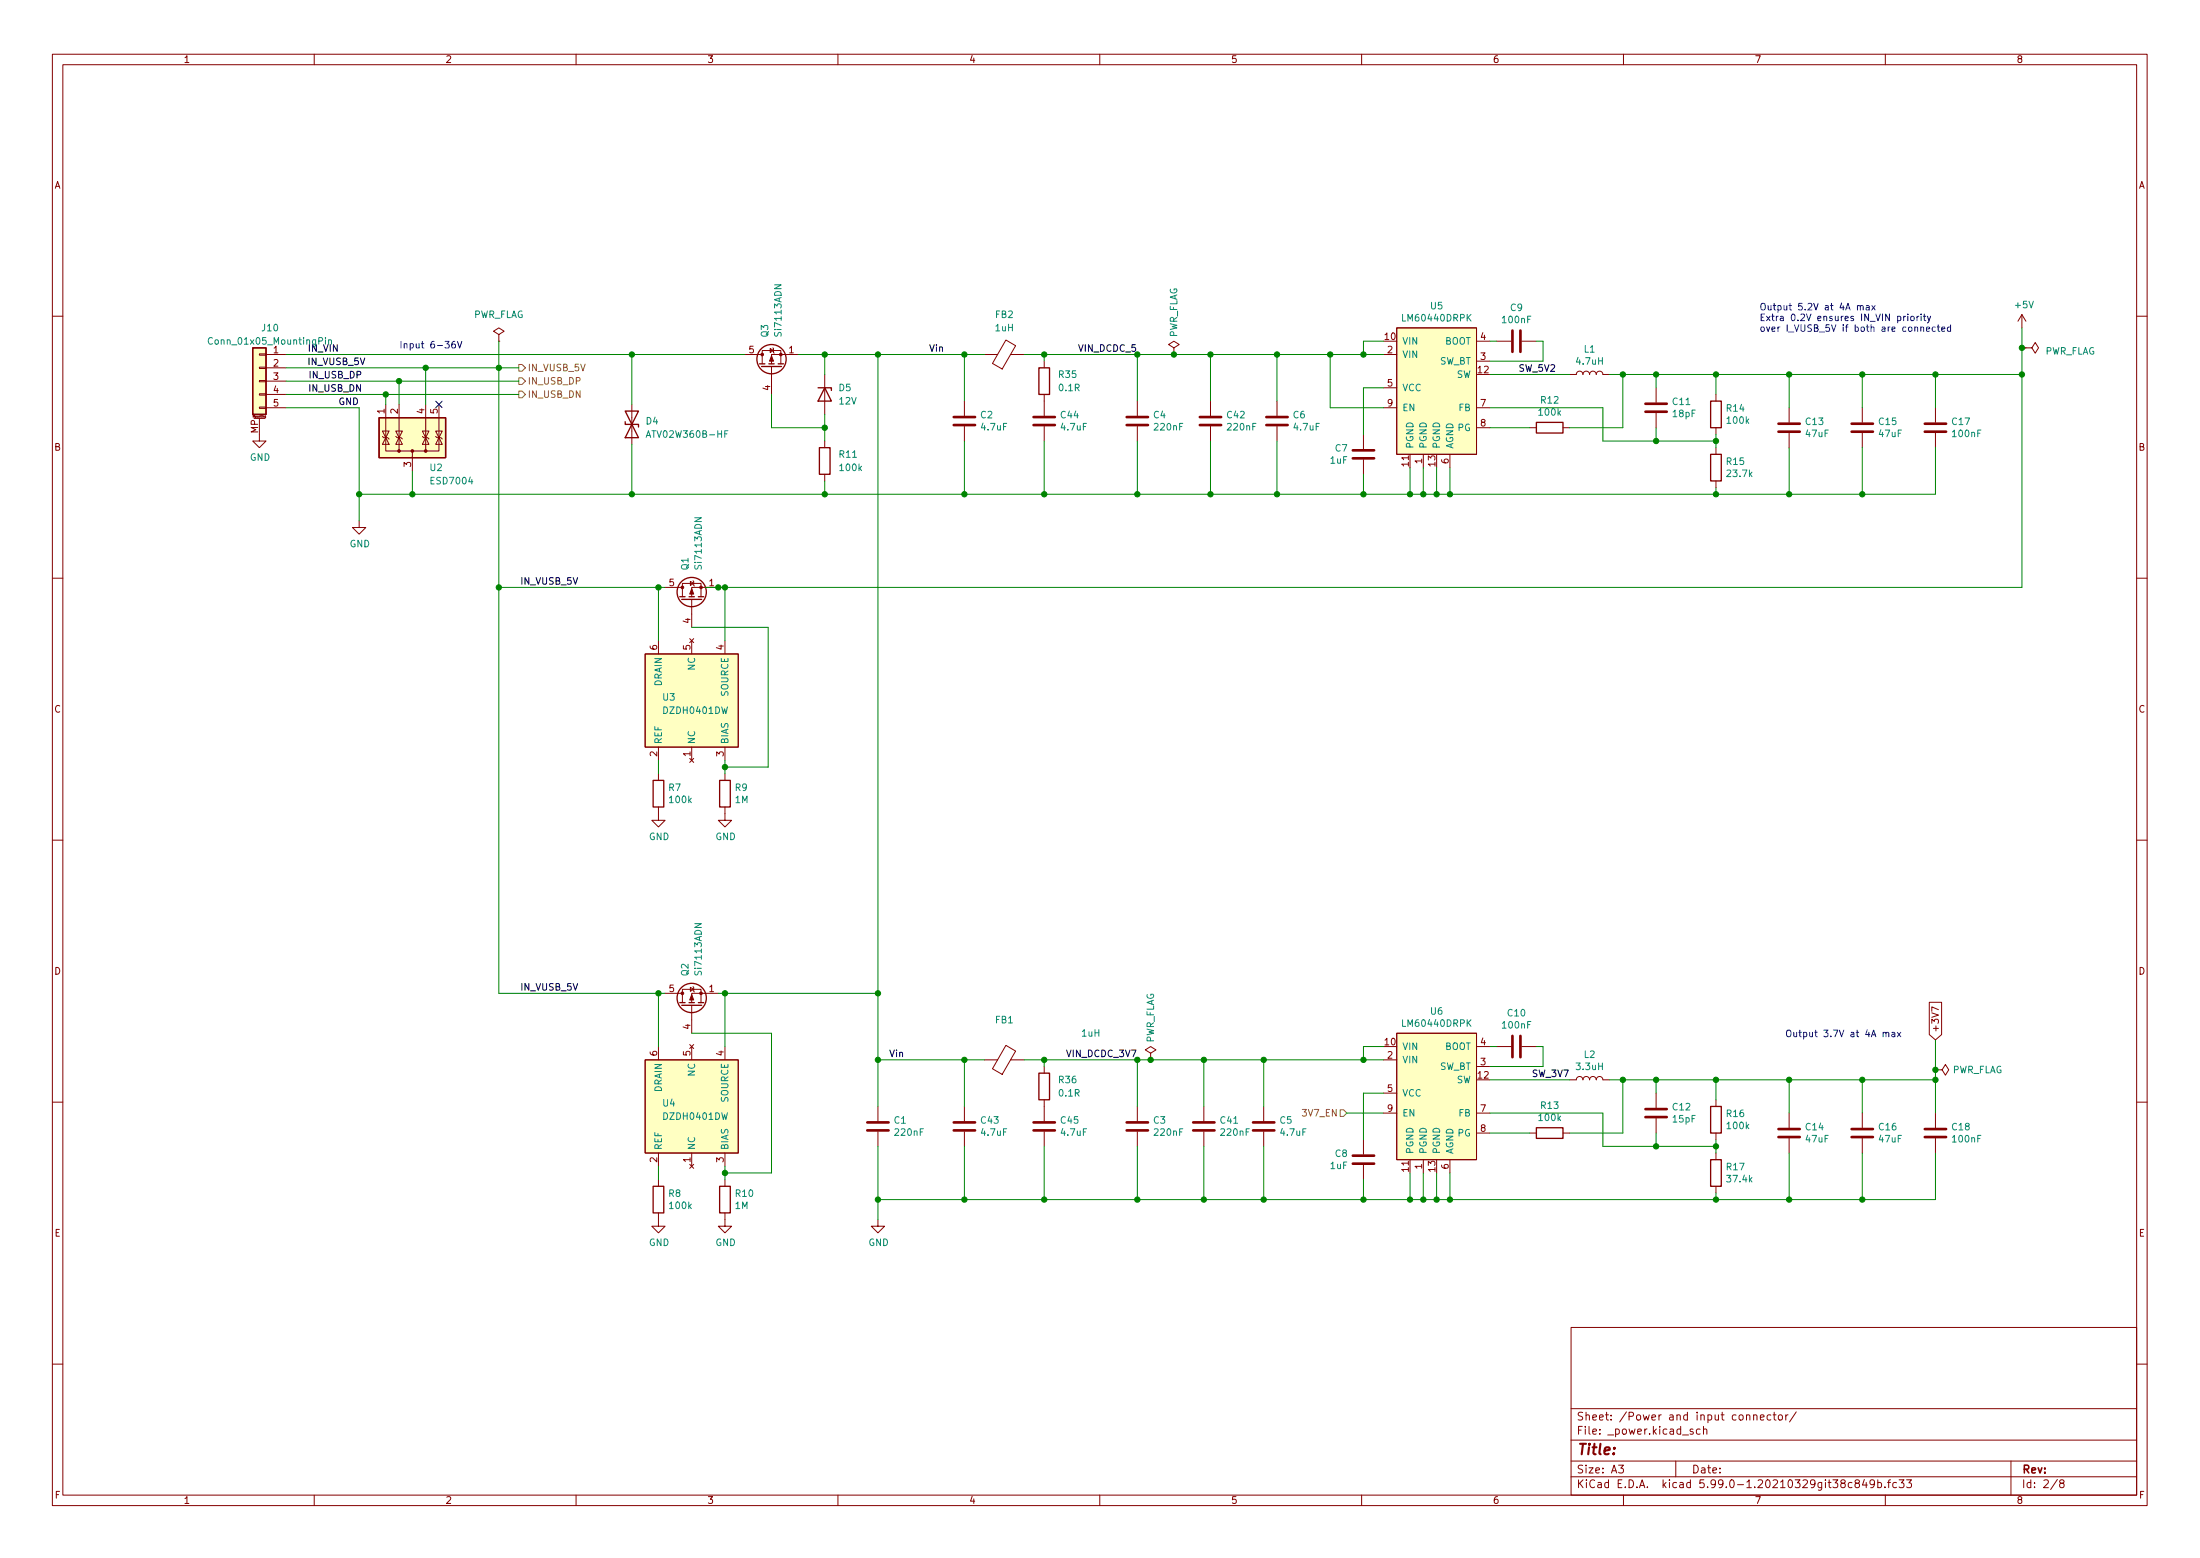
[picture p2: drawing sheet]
<svg xmlns="http://www.w3.org/2000/svg" width="297mm" height="210mm" viewBox="0 0 297 210" stroke-linecap="round" stroke-linejoin="round" font-family="sans-serif">
<g fill="none" stroke="#840000" stroke-width=".14">
<path d="M7.1 7.3h282.8v195.9h-282.8zM8.5 8.7h280v193.1h-280zM42.4 7.3v1.4M77.8 7.3v1.4M113.1 7.3v1.4M148.5 7.3v1.4M183.8 7.3v1.4M219.2 7.3v1.4M254.6 7.3v1.4M7.1 42.7h1.4M34.3 56.5h1.4M35 56.5v3h.9l-.9 .9-.9-.9h.9"/>
<path d="M35 54.9h.9v.2h-.9zM35 53.1h.9v.2h-.9zM35 51.3h.9v.2h-.9zM35 49.5h.9v.2h-.9zM35 47.8h.9v.1h-.9zM35.9 56.3h-.2l.1-.2h.1v.3h-.2M35.9 47.8h2.7M35.9 55h2.7M35.9 49.6h2.7M35.9 51.4h2.7M35.9 53.2h2.7M51.6 58.9l.2 .2h.6l.1 .1"/>
<path d="M51.6 58.2h.9l-.4 .9zM52.1 54.6v6.3h7.2v-6.3M52.1 59.1l.4 .9h-.9zM53.4 58.9l.2 .2h.5l.2 .1M53.4 58.2h.9l-.4 .9zM53.9 59.1l.4 .9h-.9zM53.9 54.6v6.3M57 58.9l.2 .2h.5l.2 .1M57 58.2h.9l-.4 .9zM57.5 59.1l.4 .9h-.9zM57.5 54.6v6.3M58.8 58.9l.2 .2h.5l.2 .1"/>
<path d="M58.8 58.2h.9l-.4 .9zM59.3 59.1l.4 .9h-.9zM67.4 45.1l.7-.4-.7-.4-.8 .4 .8 .4v.9M67.4 46h.1M85.3 54.6v5.4M100.6 47.8h2.3M102.9 49.1v-1.8h2.5v1.8M104 47l.4 .3-.4 .3zM104.2 49.5v3.7M104.3 46.9l.2 .8M107.8 47.8h-3.6v1.3M111.4 50.5v5.4"/>
<path d="M111.4 59.5v.9M130.2 54.1v2M130.2 57.5v2M132.9 47.8h1.8M135.8 45.9l1.3 .8-1.8 3.1-1.3-.8zM136.5 47.8h1.8M141 48.7v.9M141 53.2v2.9M141 57.5v2M153.6 54.1v2M153.6 57.5v2M158.5 46.9l.7-.4-.7-.5-.7 .5 .7 .4v.9"/>
<path d="M158.5 47.8h.1M163.4 54.1v2M163.4 57.5v2M172.4 54.1v2M172.4 57.5v2M184.1 58.6v2M186.8 47.8h1.8M186.8 52.3h1.8M186.8 55h1.8M188.6 44.3h10.8v17h-10.8zM199.4 48.7h1.8M199.4 46h1.8"/>
<path d="M199.4 55h1.8M199.4 57.7h1.8M202.1 46h1.9M205.5 46h1.9M206.5 57.7h.9M211 57.7h.9M211.9 50.5h.9a.45 .45 0 0 1 .5-.4 .45 .45 0 0 1 .4 .4 .45 .45 0 0 1 .5-.4 .45 .45 0 0 1 .4 .4 .45 .45 0 0 1 .5-.4 .45 .45 0 0 1 .4 .4 .45 .45 0 0 1 .5-.4 .45 .45 0 0 1 .4 .4h.9M223.6 52.3v2M223.6 55.7v2M231.7 53.2v.9M231.7 57.7v.9M241.6 55v2"/>
<path d="M241.6 58.4v2M251.4 55v2M251.4 58.4v2M261.3 55v2M261.3 58.4v2M273 42.5l-.5 .9M273 42.5v1.8M273 42.5l.5 .9M273.4 46.9h.9l.5-.7 .4 .7-.4 .8-.5-.8M273.4 46.9h.1M288.5 42.7h1.4M7.1 78h1.4"/>
<path d="M48.5 70.3v.9h.9l-.9 .9-.9-.9h.9M55.7 60.9v2.7M89.8 79.3h2.3M93.2 78.5l.5 .2-.5 .3zM93.6 78.4l.2 .7M97 79.3h-3.6v1.2M111.4 64v.9M184.1 62v2M190.4 61.3v1.8M192.2 61.3v1.8M195.8 61.3v1.8M231.7 60.4v.9"/>
<path d="M231.7 64.9v.9M288.5 78h1.4M87.1 88.3h12.6v12.5h-12.6zM88.9 86.5v1.8M92.1 80.5v-1.8h2.5v1.8M93.1 86.2l.6 .5M93.4 80.9v3.8M93.4 86.5v1.8M93.7 86.2l-.6 .5M97.9 86.5v1.8M7.1 113.4h1.4M88.9 108.9v1.8h.9l-.9 .9-.9-.9h.9"/>
<path d="M88.9 100.8v1.8M88.9 104.4v.9M93.1 102.4l.6 .5M93.4 100.8v1.8M93.7 102.4l-.6 .5M97.9 108.9v1.8h.9l-.9 .9-.9-.9h.9M97.9 100.8v1.8M97.9 104.4v.9M288.5 113.4h1.4M89.8 134.1h2.3M92.1 135.3v-1.8h2.5v1.8M93.2 133.2l.5 .3-.5 .3z"/>
<path d="M93.4 135.7v3.7M93.6 133.2l.2 .7M97 134.1h-3.6v1.2M188.6 139.4h10.8v17.1h-10.8zM260.5 135.3h1.7v4.3l-.9 .7-.8-.7zM261.7 136.3l-.9-.4v.6M7.1 148.7h1.4M87.1 143h12.6v12.6h-12.6zM88.9 141.2v1.8M88.9 155.6v1.8M88.9 159.2v.9M93.1 157.1l.6 .6"/>
<path d="M93.1 141l.6 .5M93.4 141.2v1.8M93.4 155.6v1.8M93.7 157.1l-.6 .6M93.7 141l-.6 .5M97.9 141.2v1.8M97.9 155.6v1.8M97.9 159.2v.9M118.5 149.3v2M118.5 152.7v2M130.2 149.3v2M130.2 152.7v2"/>
<path d="M132.9 143h1.8M135.8 141.1l1.3 .7-1.8 3.2-1.3-.8zM136.5 143h1.8M141 143.9v.9M141 148.4v2.9M141 152.7v2M153.6 149.3v2M153.6 152.7v2M155.4 142.1l.7-.4-.7-.5-.8 .5 .8 .4v.9M155.4 143h.1M162.5 149.3v2M162.5 152.7v2"/>
<path d="M170.6 149.3v2M170.6 152.7v2M184.1 153.8v2M184.1 157.2v2M186.8 143h1.8M186.8 147.5h1.8M186.8 150.2h1.8M190.4 156.5v1.8M192.2 156.5v1.8M195.8 156.5v1.8M199.4 141.2h1.8M199.4 152.9h1.8"/>
<path d="M199.4 143.9h1.8M199.4 150.2h1.8M202.1 141.2h1.9M205.5 141.2h1.9M206.5 152.9h.9M211 152.9h.9M211.9 145.7h.9a.45 .45 0 0 1 .5-.4 .45 .45 0 0 1 .4 .4 .45 .45 0 0 1 .5-.4 .45 .45 0 0 1 .4 .4 .45 .45 0 0 1 .5-.4 .45 .45 0 0 1 .4 .4 .45 .45 0 0 1 .5-.4 .45 .45 0 0 1 .4 .4h.9M223.6 147.5v2M223.6 150.9v2M231.7 148.4v.9M231.7 152.9v.9M231.7 155.6v.9"/>
<path d="M241.6 150.2v2M241.6 153.6v2M251.4 150.2v2M251.4 153.6v2M261.3 144.4h.9l.5-.7 .4 .7-.4 .7-.5-.7M261.3 144.4h.1M261.3 150.2v2M261.3 153.6v2M288.5 148.7h1.4M88.9 163.7v1.8h.9l-.9 .9-.9-.9h.9M97.9 163.7v1.8h.9l-.9 .9-.9-.9h.9M118.5 164.6v.9h.9l-.9 .9-.9-.9h.9"/>
<path d="M212.1 179.1h76.4v22.7h-76.4zM231.7 160.1v.9M7.1 184.1h1.4M212.1 199.3h76.4M212.1 197.2h76.4M212.1 194.3h76.4M212.1 190.1h76.4M218.5 197.7h.7l-.4 .4 .3 .1v.5l-.1 .1-.5-.1M226.3 197.2v2.1M228.6 192.9l-.3-.1-.1 .2v.1l.4 .2v.2h-.4M229.5 192.9l-.3-.1-.2 .2 .1 .5h.4M230 192.9l.2-.1 .2 .1 .1 .7"/>
<path d="M230 192.5v1.1M236.8 191l.1-.1 .3 .1v.6M236.8 190.9v.7M237.7 191.3l.5-.1-.1-.2-.3-.1-.1 .2v.5h.4M239.1 191l-.3-.1-.2 .2 .1 .5h.4M239.4 190.9h.4M239.5 190.6v.9l.3 .1M240.2 191l.1-.1 .3 .1 .1 .4-.1 .2h-.3l-.1-.1zM241.1 190.9v.7M241.4 190.9l-.2 .1-.1 .1M242.5 190.5l-.9 1.4M251.7 199.7l-.2 .7h.6"/>
<path d="M253.5 199.7v1.1M255.3 199.7l-.3 .2v.9M256.4 199.7h.7l-.4 .4 .3 .1v.5l-.1 .1-.5-.1M257.4 199.7h.7l-.4 .4 .3 .1v.5l-.1 .1-.5-.1M271.5 197.2v4.6M277.8 199.7l-.9 1.3M288.5 184.1h1.4M42.4 201.8v1.4M77.8 201.8v1.4M113.1 201.8v1.4M148.5 201.8v1.4M183.8 201.8v1.4"/>
<path d="M219.2 201.8v1.4M250.1 200.1h-.4l-.2 .2 .1 .4h.5M250.7 200.2l-.2-.2v-.2l.2-.1 .3 .1 .1 .1-.1 .2-.4 .1-.1 .2v.3l.2 .1 .3-.1 .1-.1-.1-.3-.1-.1M252 200.1v.7M253.1 200.2l-.2 .2-.3-.1-.1-.1 .1-.4 .3-.1 .1 .1a.7 .7 0 0 1-.2 1h-.2M253.5 200.1h.3l.2 .2-.1 .4h-.4M254.5 200.7v.1M254.6 201.8v1.4M254.9 200.1h.4M256.1 200.1h-.3l-.2 .2 .1 .4h.4M278.3 200.2l-.2-.2v-.2l.2-.1 .3 .1 .1 .1-.1 .2-.4 .1-.1 .2v.2l.2 .2 .3-.1 .1-.1-.1-.3-.1-.1"/>
</g>
<g fill="#ffffc2" stroke="#ffffc2" stroke-width=".14">
<path d="M87.1 88.3h12.6v12.5h-12.6z"/>
<path d="M188.6 44.3h10.8v17h-10.8z"/>
<path d="M87.1 143h12.6v12.6h-12.6z"/>
<path d="M51.2 56.4h9v5.4h-9z"/>
<path d="M34.1 46.9h1.8v9h-1.8z"/>
<path d="M188.6 139.4h10.8v17.1h-10.8z"/>
</g>
<g fill="none" stroke="#840000" stroke-width=".18">
<path d="M34.1 46.9h1.8v9h-1.8zM51.2 56.4h9v5.4h-9zM84.4 56.9v.4h1.8v.3M84.4 55.5h1.8l-1.8 3.6h1.8zM102.6 49.1h.7M102.8 49.5h2.7M103.8 49.1h.7M105.1 49.1h.7M110.5 52.3h1.8v.4M111.4 52.3l.9 1.8h-1.8zM140.3 49.6h1.4v3.6h-1.4zM207.4 57h3.6v1.4h-3.6z"/>
<path d="M231 54.1h1.4v3.6h-1.4zM110.6 60.4h1.5v3.6h-1.5zM231 61.3h1.4v3.6h-1.4zM91.8 80.5h.7M92 80.9h2.7M93 80.5h.8M94.3 80.5h.7M88.2 105.3h1.4v3.6h-1.4zM97.2 105.3h1.4v3.6h-1.4zM91.8 135.3h.7M92 135.7h2.7M93 135.3h.8"/>
<path d="M94.3 135.3h.7M140.3 144.8h1.4v3.6h-1.4zM207.4 152.2h3.6v1.4h-3.6zM231 149.3h1.4v3.6h-1.4zM231 156.5h1.4v3.6h-1.4zM88.2 160.1h1.4v3.6h-1.4zM97.2 160.1h1.4v3.6h-1.4z"/>
<circle cx="104.2" cy="48.5" r="1.98"/>
<circle cx="93.4" cy="79.9" r="1.98"/>
<circle cx="93.4" cy="134.7" r="1.98"/>
</g>
<g fill="none" stroke="#840000" stroke-width=".36">
<path d="M128.8 57.4h2.8M128.8 56.3h2.8M139.5 57.4h2.9M139.5 56.3h2.9M152.1 57.4h2.9M152.1 56.3h2.9M162 57.4h2.9M162 56.3h2.9M171 57.4h2.9M171 56.3h2.9M204.2 44.6v2.9M205.3 44.6v2.9"/>
<path d="M222.2 55.6h2.8M222.2 54.5h2.8M240.1 58.3h2.9M240.1 57.2h2.9M250 58.3h2.9M250 57.2h2.9M259.9 58.3h2.9M259.9 57.2h2.9M182.7 60.8h2.8M182.7 61.9h2.8M204.2 139.8v2.9M205.3 139.8v2.9"/>
<path d="M117.1 152.5h2.9M117.1 151.5h2.9M128.8 152.5h2.8M128.8 151.5h2.8M139.5 152.5h2.9M139.5 151.5h2.9M152.1 152.5h2.9M152.1 151.5h2.9M161.1 152.5h2.9M161.1 151.5h2.9M169.2 152.5h2.9M169.2 151.5h2.9"/>
<path d="M182.7 156h2.8M182.7 157h2.8M222.2 150.8h2.8M222.2 149.7h2.8M240.1 153.4h2.9M240.1 152.4h2.9M250 153.4h2.9M250 152.4h2.9M259.9 153.4h2.9M259.9 152.4h2.9"/>
</g>
<g fill="#840000" stroke="#840000" stroke-width=".14">
<path d="M93.4 134.2l.3 .7h-.6z"/>
<path d="M93.4 79.5l.3 .7h-.6z"/>
<path d="M104.2 48l.2 .7h-.5z"/>
<circle cx="94.6" cy="134.1" r=".18"/>
<circle cx="92.1" cy="134.1" r=".18"/>
<circle cx="94.6" cy="79.3" r=".18"/>
<circle cx="92.1" cy="79.3" r=".18"/>
<circle cx="55.7" cy="60.9" r=".18"/>
<circle cx="57.5" cy="60.9" r=".18"/>
<circle cx="53.9" cy="60.9" r=".18"/>
<circle cx="105.4" cy="47.8" r=".18"/>
<circle cx="102.9" cy="47.8" r=".18"/>
</g>
<path d="M28.7 45.6a.43 .43 0 0 0-.6 .3 .43 .43 0 0 0 .4 .6l.2-.1M43.9 45.6h.1M43.9 45.9v.6M44.4 45.9h.1h.2l.1 .6M44.4 45.9v.6M87.2 59l.3-.9 .3 .9M97.9 58.6h.3M98.3 58.1h-.4v.9" fill="none" stroke="#008484" stroke-width=".14"/>
<path d="M70 49.2h.5l.4 .4-.4 .5h-.5zM70 51h.5l.4 .4-.4 .5h-.5zM70 52.8h.5l.4 .4-.4 .5h-.5zM180.9 149.8h.5l.4 .4-.4 .5h-.5z" fill="none" stroke="#848400" stroke-width=".14"/>
<g fill="none" stroke="#0000c2" stroke-width=".14">
<path d="M61.4 46.1h-.2a.6 .6 0 0 0 0 .9l.3-.1v-.3l-.2-.2h-.1l-.2 .2M61.8 46.1l.3 .9 .3-.9M250.8 41.3l.1-.1 .2 .1 .1 .5M250.8 41.2v.6M251.2 41.4l.1-.2 .2 .1 .1 .5M252 41.3h.3l.1 .5M252.4 41.4l-.3 .1-.2 .1 .2 .2h.3M252.7 41.2l.5 .6M253.2 41.2l-.5 .6M257.3 42.7l-.3 .2M257.6 42.4v.1M257.6 42.7v.6"/>
<path d="M258 42.8l.1-.1 .3 .1v.3v.1l-.3 .1-.1-.1zM258.8 42.7v.6M259.1 42.7l-.3 .2M259.3 44.2l.2-.1 .2 .1v.5M259.4 42.4v.1M259.4 42.7v.6M259.7 42.7h.3M259.8 42.4v.7l.2 .2M260.1 44.4l.4-.1v-.1l-.3-.1-.1 .2 .1 .4h.3M260.2 42.7l.3 .6M260.7 42.7l-.3 .8-.2 .1M261.3 44.2l-.2-.1-.2 .2 .1 .4h.3"/>
<path d="M261.6 44.1h.3M261.7 43.8v.8l.2 .1M262.2 44.4l.4-.1-.1-.1-.2-.1-.1 .2v.4h.3M263.4 44.2l-.3-.1-.2 .2 .1 .4h.4M263.4 43.8v.9M241.3 139.1l.1-.1a.3 .3 0 0 1 .4 .3v.3a.3 .3 0 0 1-.3 .3 .3 .3 0 0 1-.3-.3zM242.2 139.3v.6h.2l.2-.1M242.6 139.3v.6M242.9 139.3h.3M243 139v.8l.2 .1M256.2 139.3l.4 .6M256.6 139.3l-.4 .6"/>
</g>
<g fill="none" stroke="#008400" stroke-width=".14">
<path d="M38.6 47.8h62M38.6 55h9.9v15.3M38.6 53.2h31.4M38.6 51.4h31.4M38.6 49.6h31.4M52.1 53.2v1.4M53.9 51.4v3.2M57.5 49.6v5M67.4 46v88.1h22.4M85.3 47.8v6.8M85.3 60v6.7M104.2 53.2v4.5h7.2"/>
<path d="M107.8 47.8h25.1M111.4 47.8v2.7M111.4 55.9v3.6M118.5 47.8v101.5M130.2 47.8v6.3M130.2 59.5v7.2M138.3 47.8h48.5M141 47.8v.9M141 59.5v7.2M153.6 47.8v6.3M153.6 59.5v7.2M163.4 47.8v6.3"/>
<path d="M163.4 59.5v7.2M172.4 47.8v6.3M172.4 59.5v7.2M179.6 47.8v7.2h7.2M186.8 52.3h-2.7v6.3M186.8 46h-2.7v1.8M201.2 55h15.2v4.5h15.3M201.2 57.7h5.3M201.2 46h.9M201.2 50.5h10.7M207.4 46h.9v2.7h-7.1M217.3 50.5h55.7"/>
<path d="M219.1 50.5v7.2h-7.2M223.6 50.5v1.8M223.6 57.7v1.8M231.7 50.5v2.7M231.7 58.6v1.8M241.6 50.5v4.5M251.4 50.5v4.5M261.3 50.5v4.5M273 44.3v35h-177.8M273 46.9h.4M55.7 63.6v3.1M67.4 79.3h22.4"/>
<path d="M88.9 79.3v7.2M97.9 79.3v7.2M111.4 64.9v1.8M184.1 64v2.7M190.4 63.1v3.6M192.2 63.1v3.6M194 63.1v3.6M195.8 63.1v3.6M231.7 65.8v.9M241.6 60.4v6.3M251.4 60.4v6.3M261.3 60.4v6.3h-212.8"/>
<path d="M93.4 84.7h10.3v18.8h-5.8M88.9 102.6v1.8M97.9 102.6v1.8M88.9 134.1v7.1M93.4 139.4h10.8v18.9h-6.3M97 134.1h21.5M97.9 134.1v7.1M88.9 157.4v1.8M97.9 157.4v1.8M118.5 143h14.4M118.5 154.7v9.9M130.2 143v6.3"/>
<path d="M130.2 154.7v7.2M138.3 143h48.5M141 143v.9M141 154.7v7.2M153.6 143v6.3M153.6 154.7v7.2M162.5 143v6.3M162.5 154.7v7.2M170.6 143v6.3M170.6 154.7v7.2M181.8 150.2h5M184.1 159.2v2.7"/>
<path d="M186.8 141.2h-2.7v1.8M186.8 147.5h-2.7v6.3M190.4 158.3v3.6M192.2 158.3v3.6M194 158.3v3.6M195.8 158.3v3.6M201.2 152.9h5.3M201.2 150.2h15.2v4.5h15.3M201.2 145.7h10.7M201.2 141.2h.9M207.4 141.2h.9v2.7h-7.1M217.3 145.7h44"/>
<path d="M219.1 145.7v7.2h-7.2M223.6 145.7v1.8M223.6 152.9v1.8M231.7 145.7v2.7M231.7 153.8v1.8M241.6 145.7v4.5M241.6 155.6v6.3M251.4 145.7v4.5M251.4 155.6v6.3M261.3 155.6v6.3h-142.8M261.3 140.3v9.9M231.7 161v.9"/>
</g>
<path d="M58.8 54.1l.9 .9M59.7 54.1l-.9 .9" fill="none" stroke="#000084" stroke-width=".14"/>
<g fill="#008400" stroke="#008400" stroke-width=".14">
<circle cx="67.4" cy="49.6" r=".36"/>
<circle cx="67.4" cy="79.3" r=".36"/>
<circle cx="111.4" cy="66.7" r=".36"/>
<circle cx="85.3" cy="47.8" r=".36"/>
<circle cx="85.3" cy="66.7" r=".36"/>
<circle cx="88.9" cy="79.3" r=".36"/>
<circle cx="111.4" cy="57.7" r=".36"/>
<circle cx="97.9" cy="158.3" r=".36"/>
<circle cx="118.5" cy="134.1" r=".36"/>
<circle cx="118.5" cy="143" r=".36"/>
<circle cx="118.5" cy="161.9" r=".36"/>
<circle cx="130.2" cy="143" r=".36"/>
<circle cx="141" cy="143" r=".36"/>
<circle cx="153.6" cy="161.9" r=".36"/>
<circle cx="162.5" cy="161.9" r=".36"/>
<circle cx="130.2" cy="161.9" r=".36"/>
<circle cx="141" cy="161.9" r=".36"/>
<circle cx="153.6" cy="143" r=".36"/>
<circle cx="155.4" cy="143" r=".36"/>
<circle cx="162.5" cy="143" r=".36"/>
<circle cx="52.1" cy="53.2" r=".36"/>
<circle cx="53.9" cy="51.4" r=".36"/>
<circle cx="57.5" cy="49.6" r=".36"/>
<circle cx="48.5" cy="66.7" r=".36"/>
<circle cx="55.7" cy="66.7" r=".36"/>
<circle cx="97.9" cy="103.5" r=".36"/>
<circle cx="97.9" cy="134.1" r=".36"/>
<circle cx="97" cy="79.3" r=".36"/>
<circle cx="97.9" cy="79.3" r=".36"/>
<circle cx="88.9" cy="134.1" r=".36"/>
<circle cx="130.2" cy="66.7" r=".36"/>
<circle cx="141" cy="66.7" r=".36"/>
<circle cx="153.6" cy="66.7" r=".36"/>
<circle cx="153.6" cy="47.8" r=".36"/>
<circle cx="158.5" cy="47.8" r=".36"/>
<circle cx="163.4" cy="47.8" r=".36"/>
<circle cx="111.4" cy="47.8" r=".36"/>
<circle cx="118.5" cy="47.8" r=".36"/>
<circle cx="130.2" cy="47.8" r=".36"/>
<circle cx="163.4" cy="66.7" r=".36"/>
<circle cx="141" cy="47.8" r=".36"/>
<circle cx="184.1" cy="66.7" r=".36"/>
<circle cx="190.4" cy="66.7" r=".36"/>
<circle cx="219.1" cy="50.5" r=".36"/>
<circle cx="195.8" cy="66.7" r=".36"/>
<circle cx="194" cy="66.7" r=".36"/>
<circle cx="170.6" cy="143" r=".36"/>
<circle cx="184.1" cy="143" r=".36"/>
<circle cx="192.2" cy="161.9" r=".36"/>
<circle cx="194" cy="161.9" r=".36"/>
<circle cx="170.6" cy="161.9" r=".36"/>
<circle cx="184.1" cy="161.9" r=".36"/>
<circle cx="195.8" cy="161.9" r=".36"/>
<circle cx="190.4" cy="161.9" r=".36"/>
<circle cx="172.4" cy="47.8" r=".36"/>
<circle cx="172.4" cy="66.7" r=".36"/>
<circle cx="179.6" cy="47.8" r=".36"/>
<circle cx="184.1" cy="47.8" r=".36"/>
<circle cx="192.2" cy="66.7" r=".36"/>
<circle cx="219.1" cy="145.7" r=".36"/>
<circle cx="223.6" cy="145.7" r=".36"/>
<circle cx="231.7" cy="145.7" r=".36"/>
<circle cx="223.6" cy="154.7" r=".36"/>
<circle cx="223.6" cy="59.5" r=".36"/>
<circle cx="231.7" cy="59.5" r=".36"/>
<circle cx="251.4" cy="66.7" r=".36"/>
<circle cx="261.3" cy="50.5" r=".36"/>
<circle cx="273" cy="50.5" r=".36"/>
<circle cx="223.6" cy="50.5" r=".36"/>
<circle cx="231.7" cy="50.5" r=".36"/>
<circle cx="241.6" cy="50.5" r=".36"/>
<circle cx="251.4" cy="50.5" r=".36"/>
<circle cx="273" cy="46.9" r=".36"/>
<circle cx="231.7" cy="66.7" r=".36"/>
<circle cx="241.6" cy="66.7" r=".36"/>
<circle cx="231.7" cy="154.7" r=".36"/>
<circle cx="231.7" cy="161.9" r=".36"/>
<circle cx="241.6" cy="145.7" r=".36"/>
<circle cx="241.6" cy="161.9" r=".36"/>
<circle cx="261.3" cy="144.4" r=".36"/>
<circle cx="261.3" cy="145.7" r=".36"/>
<circle cx="251.4" cy="161.9" r=".36"/>
<circle cx="251.4" cy="145.7" r=".36"/>
</g>
<text font-size="2" fill="#840000" x="212.8" y="196.3">Title:</text>
<g font-size="1.5" fill="#840000">
<text x="212.8" y="191.7">Sheet: /Power and input connector/</text>
<text x="212.8" y="193.6">File: _power.kicad_sch</text>
<text x="212.8" y="200.8">KiCad E.D.A. kicad 5.99.0-1.20210329git38c849b.fc33</text>
<text x="212.8" y="198.8">Size: A3</text>
<text x="228.4" y="198.8">Date:</text>
<text x="272.9" y="198.8">Rev:</text>
<text x="272.9" y="200.8">Id: 2/8</text>
</g>
<g font-size="1.3" fill="#840000">
<text x="24.7" y="8.5">1</text>
<text x="60.1" y="8.5">2</text>
<text x="95.5" y="8.5">3</text>
<text x="130.8" y="8.5">4</text>
<text x="166.2" y="8.5">5</text>
<text x="201.5" y="8.5">6</text>
<text x="236.9" y="8.5">7</text>
<text x="272.2" y="8.5">8</text>
<text x="7.3" y="25.5">A</text>
<text x="288.7" y="25.5">A</text>
<text x="36.9" y="47.7">1</text>
<text x="101.1" y="47.7">5</text>
<text x="106.5" y="47.7">1</text>
<text x="187" y="45.9">10</text>
<text x="187.3" y="47.7">2</text>
<text x="199.9" y="45.9">4</text>
<text x="36.9" y="49.5">2</text>
<text x="36.9" y="51.3">3</text>
<text x="36.9" y="53.1">4</text>
<text x="104" y="52.7" transform="rotate(-90 104 52.7)">4</text>
<text x="187.3" y="52.2">5</text>
<text x="199.6" y="50.4">12</text>
<text x="199.9" y="48.6">3</text>
<text x="34.8" y="58.5" transform="rotate(-90 34.8 58.5)">MP</text>
<text x="36.9" y="54.8">5</text>
<text x="51.9" y="55.8" transform="rotate(-90 51.9 55.8)">1</text>
<text x="53.7" y="55.8" transform="rotate(-90 53.7 55.8)">2</text>
<text x="57.3" y="55.8" transform="rotate(-90 57.3 55.8)">4</text>
<text x="59.1" y="55.8" transform="rotate(-90 59.1 55.8)">5</text>
<text x="187.3" y="54.8">9</text>
<text x="199.9" y="54.8">7</text>
<text x="199.9" y="57.5">8</text>
<text x="7.3" y="60.8">B</text>
<text x="55.5" y="63" transform="rotate(-90 55.5 63)">3</text>
<text x="190.2" y="62.9" transform="rotate(-90 190.2 62.9)">11</text>
<text x="192" y="62.6" transform="rotate(-90 192 62.6)">1</text>
<text x="193.8" y="62.9" transform="rotate(-90 193.8 62.9)">13</text>
<text x="195.6" y="62.6" transform="rotate(-90 195.6 62.6)">6</text>
<text x="288.7" y="60.8">B</text>
<text x="90.4" y="79.1">5</text>
<text x="95.7" y="79.1">1</text>
<text x="88.7" y="87.7" transform="rotate(-90 88.7 87.7)">6</text>
<text x="93.2" y="87.7" transform="rotate(-90 93.2 87.7)">5</text>
<text x="93.2" y="84.1" transform="rotate(-90 93.2 84.1)">4</text>
<text x="97.7" y="87.7" transform="rotate(-90 97.7 87.7)">4</text>
<text x="7.3" y="96.2">C</text>
<text x="288.7" y="96.2">C</text>
<text x="88.7" y="102.1" transform="rotate(-90 88.7 102.1)">2</text>
<text x="93.2" y="102.1" transform="rotate(-90 93.2 102.1)">1</text>
<text x="97.7" y="102.1" transform="rotate(-90 97.7 102.1)">3</text>
<text x="7.3" y="131.5">D</text>
<text x="288.7" y="131.5">D</text>
<text x="90.4" y="133.9">5</text>
<text x="95.7" y="133.9">1</text>
<text x="88.7" y="142.5" transform="rotate(-90 88.7 142.5)">6</text>
<text x="93.2" y="142.5" transform="rotate(-90 93.2 142.5)">5</text>
<text x="93.2" y="138.9" transform="rotate(-90 93.2 138.9)">4</text>
<text x="97.7" y="142.5" transform="rotate(-90 97.7 142.5)">4</text>
<text x="187" y="141.1">10</text>
<text x="187.3" y="142.9">2</text>
<text x="199.9" y="143.7">3</text>
<text x="199.9" y="141.1">4</text>
<text x="261.8" y="139.4" transform="rotate(-90 261.8 139.4)">+3V7</text>
<text x="187.3" y="147.3">5</text>
<text x="199.6" y="145.5">12</text>
<text x="187.3" y="150">9</text>
<text x="199.9" y="150">7</text>
<text x="199.9" y="152.7">8</text>
<text x="88.7" y="156.8" transform="rotate(-90 88.7 156.8)">2</text>
<text x="93.2" y="156.8" transform="rotate(-90 93.2 156.8)">1</text>
<text x="97.7" y="156.8" transform="rotate(-90 97.7 156.8)">3</text>
<text x="190.2" y="158.1" transform="rotate(-90 190.2 158.1)">11</text>
<text x="192" y="157.7" transform="rotate(-90 192 157.7)">1</text>
<text x="193.8" y="158.1" transform="rotate(-90 193.8 158.1)">13</text>
<text x="195.6" y="157.7" transform="rotate(-90 195.6 157.7)">6</text>
<text x="7.4" y="166.9">E</text>
<text x="288.8" y="166.9">E</text>
<text x="7.4" y="202.2">F</text>
<text x="24.7" y="202.9">1</text>
<text x="60.1" y="202.9">2</text>
<text x="95.5" y="202.9">3</text>
<text x="130.8" y="202.9">4</text>
<text x="166.2" y="202.9">5</text>
<text x="201.5" y="202.9">6</text>
<text x="236.9" y="202.9">7</text>
<text x="272.2" y="202.9">8</text>
<text x="288.8" y="202.2">F</text>
</g>
<g font-size="1.3" fill="#008484">
<text x="193.2" y="41.7">U5</text>
<text x="203.9" y="42">C9</text>
<text x="272.1" y="41.6">+5V</text>
<text x="28.6" y="46.5">Conn_01x05_MountingPin</text>
<text x="35.4" y="44.7">J10</text>
<text x="63.8" y="42.9">PWR_FLAG</text>
<text x="103.7" y="45.5" transform="rotate(-90 103.7 45.5)">Q3</text>
<text x="105.5" y="45.2" transform="rotate(-90 105.5 45.2)">Si7113ADN</text>
<text x="134.4" y="42.9">FB2</text>
<text x="134.4" y="44.7">1uH</text>
<text x="158.9" y="45.7" transform="rotate(-90 158.9 45.7)">PWR_FLAG</text>
<text x="189.3" y="46.5">VIN</text>
<text x="189.6" y="43.4">LM60440DRPK</text>
<text x="195" y="46.5">BOOT</text>
<text x="202.9" y="43.6">100nF</text>
<text x="213.9" y="47.6">L1</text>
<text x="276" y="47.8">PWR_FLAG</text>
<text x="113.3" y="52.8">D5</text>
<text x="143" y="51">R35</text>
<text x="143" y="52.8">0.1R</text>
<text x="189.3" y="48.3">VIN</text>
<text x="189.3" y="52.8">VCC</text>
<text x="194.3" y="49.2">SW_BT</text>
<text x="196.6" y="51">SW</text>
<text x="212.9" y="49.2">4.7uH</text>
<text x="87.2" y="57.3">D4</text>
<text x="87.7" y="59.1">ATV02W360B-HF</text>
<text x="113.3" y="54.6">12V</text>
<text x="132.4" y="56.4">C2</text>
<text x="132.6" y="58.1">4.7uF</text>
<text x="143.3" y="56.4">C44</text>
<text x="143.3" y="58.1">4.7uF</text>
<text x="155.8" y="56.4">C4</text>
<text x="155.9" y="58.1">220nF</text>
<text x="165.7" y="56.4">C42</text>
<text x="165.8" y="58.1">220nF</text>
<text x="174.6" y="56.4">C6</text>
<text x="174.8" y="58.1">4.7uF</text>
<text x="189.3" y="55.5">EN</text>
<text x="196.8" y="58.2">PG</text>
<text x="197" y="55.5">FB</text>
<text x="207.8" y="56.1">100k</text>
<text x="208.1" y="54.5">R12</text>
<text x="225.9" y="54.6">C11</text>
<text x="225.9" y="56.3">18pF</text>
<text x="233.2" y="55.5">R14</text>
<text x="233.3" y="57.2">100k</text>
<text x="243.8" y="57.3">C13</text>
<text x="243.9" y="59">47uF</text>
<text x="253.7" y="57.3">C15</text>
<text x="253.7" y="59">47uF</text>
<text x="263.6" y="57.3">C17</text>
<text x="263.7" y="59">100nF</text>
<text x="33.7" y="62.2">GND</text>
<text x="58.1" y="63.6">U2</text>
<text x="58.3" y="65.4">ESD7004</text>
<text x="113.4" y="61.8">R11</text>
<text x="113.5" y="63.6">100k</text>
<text x="179.6" y="62.6">1uF</text>
<text x="180.3" y="60.9">C7</text>
<text x="190.8" y="60.6" transform="rotate(-90 190.8 60.6)">PGND</text>
<text x="192.6" y="60.6" transform="rotate(-90 192.6 60.6)">PGND</text>
<text x="194.4" y="60.6" transform="rotate(-90 194.4 60.6)">PGND</text>
<text x="196.2" y="60.6" transform="rotate(-90 196.2 60.6)">AGND</text>
<text x="233.2" y="62.7">R15</text>
<text x="233.3" y="64.4">23.7k</text>
<text x="47.2" y="73.8">GND</text>
<text x="92.9" y="76.9" transform="rotate(-90 92.9 76.9)">Q1</text>
<text x="94.7" y="76.7" transform="rotate(-90 94.7 76.7)">Si7113ADN</text>
<text x="89.4" y="92.6" transform="rotate(-90 89.4 92.6)">DRAIN</text>
<text x="89.5" y="94.5">U3</text>
<text x="93.8" y="90.4" transform="rotate(-90 93.8 90.4)">NC</text>
<text x="98.3" y="94" transform="rotate(-90 98.3 94)">SOURCE</text>
<text x="89.4" y="100.5" transform="rotate(-90 89.4 100.5)">REF</text>
<text x="89.7" y="96.3">DZDH0401DW</text>
<text x="93.8" y="100.5" transform="rotate(-90 93.8 100.5)">NC</text>
<text x="98.3" y="100.5" transform="rotate(-90 98.3 100.5)">BIAS</text>
<text x="90.3" y="106.7">R7</text>
<text x="99.3" y="106.7">R9</text>
<text x="87.6" y="113.4">GND</text>
<text x="90.5" y="108.4">100k</text>
<text x="96.6" y="113.4">GND</text>
<text x="99.3" y="108.4">1M</text>
<text x="92.9" y="131.7" transform="rotate(-90 92.9 131.7)">Q2</text>
<text x="94.7" y="131.4" transform="rotate(-90 94.7 131.4)">Si7113ADN</text>
<text x="193.2" y="136.9">U6</text>
<text x="203.6" y="137.2">C10</text>
<text x="134.4" y="138.1">FB1</text>
<text x="146.1" y="139.9">1uH</text>
<text x="155.8" y="140.8" transform="rotate(-90 155.8 140.8)">PWR_FLAG</text>
<text x="189.3" y="141.7">VIN</text>
<text x="189.3" y="143.5">VIN</text>
<text x="189.6" y="138.6">LM60440DRPK</text>
<text x="195" y="141.7">BOOT</text>
<text x="202.9" y="138.8">100nF</text>
<text x="213.9" y="142.8">L2</text>
<text x="89.4" y="147.3" transform="rotate(-90 89.4 147.3)">DRAIN</text>
<text x="89.5" y="149.3">U4</text>
<text x="93.8" y="145.2" transform="rotate(-90 93.8 145.2)">NC</text>
<text x="98.3" y="148.7" transform="rotate(-90 98.3 148.7)">SOURCE</text>
<text x="143" y="146.2">R36</text>
<text x="143" y="148">0.1R</text>
<text x="189.3" y="148">VCC</text>
<text x="194.3" y="144.4">SW_BT</text>
<text x="196.6" y="146.2">SW</text>
<text x="208.1" y="149.6">R13</text>
<text x="212.9" y="144.4">3.3uH</text>
<text x="225.9" y="149.8">C12</text>
<text x="263.5" y="144.8">PWR_FLAG</text>
<text x="89.4" y="155.2" transform="rotate(-90 89.4 155.2)">REF</text>
<text x="89.7" y="151.1">DZDH0401DW</text>
<text x="93.8" y="155.2" transform="rotate(-90 93.8 155.2)">NC</text>
<text x="98.3" y="155.2" transform="rotate(-90 98.3 155.2)">BIAS</text>
<text x="120.7" y="151.6">C1</text>
<text x="120.9" y="153.3">220nF</text>
<text x="132.5" y="151.6">C43</text>
<text x="132.6" y="153.3">4.7uF</text>
<text x="143.3" y="151.6">C45</text>
<text x="143.3" y="153.3">4.7uF</text>
<text x="155.8" y="151.6">C3</text>
<text x="155.9" y="153.3">220nF</text>
<text x="164.8" y="151.6">C41</text>
<text x="164.9" y="153.3">220nF</text>
<text x="172.8" y="151.6">C5</text>
<text x="173" y="153.3">4.7uF</text>
<text x="189.3" y="150.7">EN</text>
<text x="190.8" y="155.8" transform="rotate(-90 190.8 155.8)">PGND</text>
<text x="192.6" y="155.8" transform="rotate(-90 192.6 155.8)">PGND</text>
<text x="194.4" y="155.8" transform="rotate(-90 194.4 155.8)">PGND</text>
<text x="196.2" y="155.8" transform="rotate(-90 196.2 155.8)">AGND</text>
<text x="196.8" y="153.4">PG</text>
<text x="197" y="150.7">FB</text>
<text x="207.8" y="151.3">100k</text>
<text x="225.9" y="151.5">15pF</text>
<text x="233.2" y="150.7">R16</text>
<text x="233.3" y="152.4">100k</text>
<text x="243.8" y="152.5">C14</text>
<text x="243.9" y="154.2">47uF</text>
<text x="253.7" y="152.5">C16</text>
<text x="253.7" y="154.2">47uF</text>
<text x="263.6" y="152.5">C18</text>
<text x="263.7" y="154.2">100nF</text>
<text x="90.3" y="161.5">R8</text>
<text x="99.4" y="161.5">R10</text>
<text x="179.6" y="157.8">1uF</text>
<text x="180.3" y="156.1">C8</text>
<text x="233.2" y="157.9">R17</text>
<text x="233.3" y="159.6">37.4k</text>
<text x="90.5" y="163.1">100k</text>
<text x="99.3" y="163.1">1M</text>
<text x="87.6" y="168.1">GND</text>
<text x="96.6" y="168.1">GND</text>
<text x="117.2" y="168.1">GND</text>
</g>
<g font-size="1.3" fill="#0000c2">
<text x="237.5" y="41.9">Output 5.2V at 4A max</text>
<text x="53.9" y="47">Input 6-36V</text>
<text x="237.5" y="43.3">Extra 0.2V ensures IN_VIN priority</text>
<text x="237.5" y="44.8">over I_VUSB_5V if both are connected</text>
<text x="243.6" y="140">Output 3.7V at 4A max</text>
</g>
<g font-size="1.3">
<text x="41.8" y="47.5">IN_VIN</text>
<text x="125.6" y="47.5">Vin</text>
<text x="145.8" y="47.5">VIN_DCDC_5</text>
<text x="41.7" y="49.3">IN_VUSB_5V</text>
<text x="41.9" y="52.8">IN_USB_DN</text>
<text x="41.9" y="51.1">IN_USB_DP</text>
<text x="205.2" y="50.2">SW_5V2</text>
<text x="45.7" y="54.6">GND</text>
<text x="70.5" y="78.9">IN_VUSB_5V</text>
<text x="70.5" y="133.7">IN_VUSB_5V</text>
<text x="120.2" y="142.6">Vin</text>
<text x="144.2" y="142.6">VIN_DCDC_3V7</text>
<text x="207" y="145.3">SW_3V7</text>
</g>
<g font-size="1.3" fill="#848400">
<text x="71.2" y="50.1">IN_VUSB_5V</text>
<text x="71.2" y="51.9">IN_USB_DP</text>
<text x="71.2" y="53.7">IN_USB_DN</text>
<text x="176" y="150.7">3V7_EN</text>
</g>
<text font-size=".4" fill="#840000" x="34.2" y="56.3">Mounting</text>
</svg>
